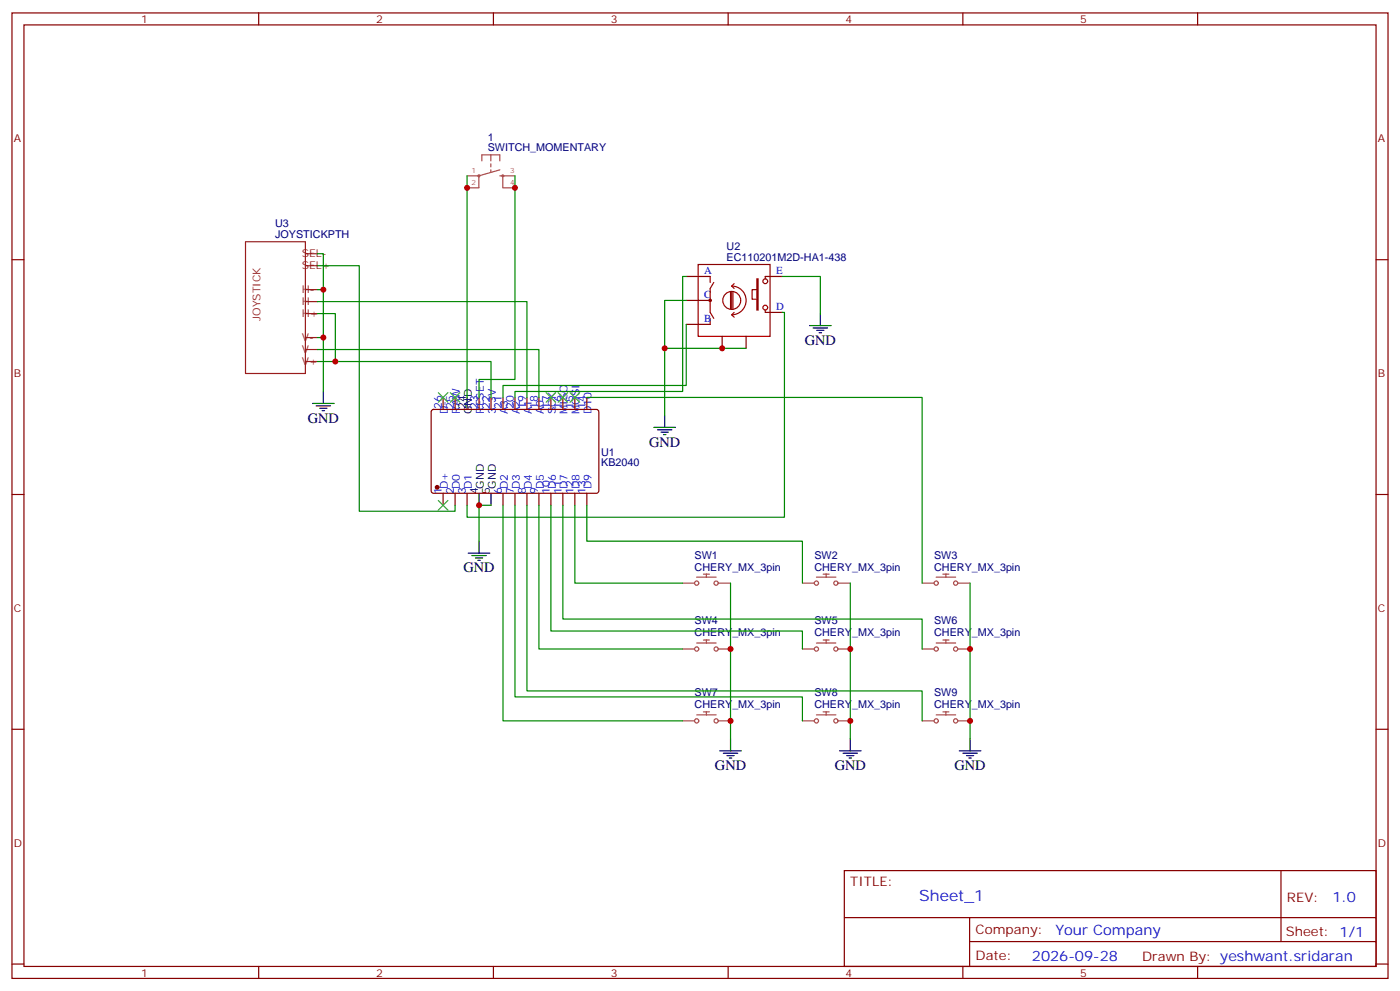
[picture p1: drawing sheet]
<svg xmlns="http://www.w3.org/2000/svg" width="412mm" height="292mm" viewBox="0 0 412 292" stroke-linecap="round" stroke-linejoin="round" font-family="sans-serif">
<g fill="none" stroke="#870000" stroke-width=".35">
<path d="M3.5 3.8h405.4v284.3h-405.4zM7.1 7.3h398.2v277.3h-398.2zM76.2 3.8v3.5M145.3 3.8v3.5M214.5 3.8v3.5M283.6 3.8v3.5M352.8 3.8v3.5M3.5 76.5h3.6M405.3 76.5h3.6M202.1 81.4h7.1M202.1 88.5h7.1M202.1 95.5h7.1"/>
<path d="M212.7 99.1v3.5M219.8 99.1v3.5M226.8 92h3.6M226.8 81.4h3.6M130.5 117.1v3.5M134.1 117.1v3.5M141.1 117.1v3.5M144.6 117.1v3.5M148.2 117.1v3.5M151.7 117.1v3.5M155.2 117.1v3.5M158.7 117.1v3.5"/>
<path d="M162.3 117.1v3.5M165.8 117.1v3.5M169.3 117.1v3.5M172.9 117.1v3.5M127.2 120.8l.5-.2h48.3l.4 .7-.1 23.5-.6 .5-48.3-.1-.4-.6v-23.3zM3.5 145.6h3.6M130.5 145.3v3.5M134.1 145.3v3.5M137.6 145.3v3.5M148.2 145.3v3.5M151.7 145.3v3.5M155.2 145.3v3.5"/>
<path d="M158.7 145.3v3.5M162.3 145.3v3.5M165.8 145.3v3.5M169.3 145.3v3.5M172.9 145.3v3.5M405.3 145.6h3.6M3.5 214.8h3.6M405.3 214.8h3.6M248.7 256.4h156.6v28.2h-156.6zM377.3 256.4v20.9M248.7 270.2h156.5M285.6 277.3h119.6"/>
<path d="M285.6 270.2v14.2M3.5 283.9h3.6M76.2 284.6v3.5M145.3 284.6v3.5M214.5 284.6v3.5M283.6 284.6v3.5M352.8 284.6v3.5M405.3 283.9h3.6"/>
</g>
<g fill="none" stroke="#000" stroke-width=".35">
<path d="M238.5 95.9h6.3M239.5 96.6h4.3M240.6 97.3h2.1M241.3 98h.7M241.7 92.4v3.5M92.1 118.8h6.3M93.1 119.5h4.3M95.2 115.3v3.5M137.6 117.1v3.5M94.2 120.2h2.1M94.9 120.9h.7M192.6 125.9h6.4"/>
<path d="M193.7 126.6h4.2M194.7 127.3h2.1M195.4 128h.7M195.8 122.3v3.6M141.1 145.3v3.5M141.1 159.4v3.5M144.6 145.3v3.5M137.9 162.9h6.4M139 163.6h4.2M140.1 164.3h2.1M140.8 165h.7M215.2 217.6v3.5"/>
<path d="M250.5 217.6v3.5M285.8 217.6v3.5M212 221.1h6.4M213.1 221.8h4.2M214.1 222.5h2.2M214.8 223.2h.7M247.3 221.1h6.3M248.4 221.8h4.2M249.4 222.5h2.1M250.1 223.2h.7M282.6 221.1h6.3M283.6 221.8h4.3"/>
<path d="M284.7 222.5h2.1M285.4 223.2h.7"/>
</g>
<circle cx="128.8" cy="143.5" r=".53" fill="#870000" stroke="#870000" stroke-width=".35"/>
<g fill="none" stroke="#a64a4a" stroke-width=".35">
<path d="M137.6 51.8h3.5M141.1 51.8v3.5h-3.5M141.9 47.4v-1.8h5.3v1.8M144.6 45.6v1.8M144.6 48.3v.8M144.6 50v.7M147.2 51.8h.9v3.5M147.2 50l-6.1 1.8M148.2 51.8h3.5M148.2 55.3h3.5M201.1 171.7h3.5M205.2 170h5.8"/>
<path d="M207.2 169.1h1.8M208.1 169.1v.9M211.7 171.7h3.5M236.4 171.7h3.4M240.5 170h5.7M242.5 169.1h1.7M243.4 169.1v.9M247 171.7h3.5M271.6 171.7h3.5M275.8 170h5.7M277.8 169.1h1.7M278.6 169.1v.9"/>
<path d="M282.3 171.7h3.5M201.1 191.1h3.5M205.2 189.4h5.8M205.8 191.1a.62 .62 0 0 0-.8-.5 .62 .62 0 0 0-.2 1 .62 .62 0 0 0 1-.2v-.3M207.2 188.5h1.8M208.1 188.5v.9M211.6 191.1a.62 .62 0 0 0-.9-.5 .62 .62 0 0 0-.2 1 .62 .62 0 0 0 1-.2l.1-.3M211.7 191.1h3.5M236.4 191.1h3.4M240.5 189.4h5.7M241.1 191.1a.62 .62 0 0 0-.8-.5 .62 .62 0 0 0-.2 1 .62 .62 0 0 0 1-.2v-.3M242.5 188.5h1.7"/>
<path d="M243.4 188.5v.9M246.9 191.1a.62 .62 0 0 0-.9-.5 .62 .62 0 0 0-.2 1 .62 .62 0 0 0 1-.2l.1-.3M247 191.1h3.5M271.6 191.1h3.5M275.8 189.4h5.7M276.4 191.1a.62 .62 0 0 0-.9-.5 .62 .62 0 0 0-.2 1 .62 .62 0 0 0 1-.2l.1-.3M277.8 188.5h1.7M278.6 188.5v.9M282.1 191.1a.62 .62 0 0 0-.8-.5 .62 .62 0 0 0-.2 1 .62 .62 0 0 0 1-.2v-.3M282.3 191.1h3.5M201.1 212.3h3.5M205.2 210.5h5.8"/>
<path d="M207.2 209.7h1.8M208.1 209.7v.8M211.7 212.3h3.5M236.4 212.3h3.4M240.5 210.5h5.7M242.5 209.7h1.7M243.4 209.7v.8M247 212.3h3.5M271.6 212.3h3.5M275.8 210.5h5.7M277.8 209.7h1.7M278.6 209.7v.8"/>
<path d="M282.3 212.3h3.5"/>
<circle cx="205.2" cy="171.7" r=".62"/>
<circle cx="210.9" cy="171.7" r=".62"/>
<circle cx="240.5" cy="171.7" r=".62"/>
<circle cx="246.2" cy="171.7" r=".62"/>
<circle cx="275.8" cy="171.7" r=".62"/>
<circle cx="281.5" cy="171.7" r=".62"/>
<circle cx="205.2" cy="212.3" r=".62"/>
<circle cx="210.9" cy="212.3" r=".62"/>
<circle cx="240.5" cy="212.3" r=".62"/>
<circle cx="246.2" cy="212.3" r=".62"/>
<circle cx="275.8" cy="212.3" r=".62"/>
<circle cx="281.5" cy="212.3" r=".62"/>
</g>
<g fill="none" stroke="#a64a4a" stroke-width=".56">
<circle cx="141.1" cy="51.8" r=".18"/>
<circle cx="148.1" cy="51.8" r=".18"/>
</g>
<g fill="none" stroke="#008700" stroke-width=".35">
<path d="M137.6 51.8v65.3M151.7 51.8v60h-10.6v5.3M93.5 74.7h1.7v40.6M93.5 78.2h12.3v72.4h28.3v-1.8M93.5 88.8h61.7v28.3M93.5 92.4h5.3v14.1M93.5 85.3h1.7M93.5 99.4h1.7M202.1 88.5h-6.3v33.8M202.1 95.5v18h-53.9v3.6M202.1 81.4h-1v33.9h-49.4v1.8M230.4 92h.7v60.3h-93.5v-3.5"/>
<path d="M230.4 81.4h11.3v11M93.5 102.9h65.2v14.2M93.5 106.5h51.1v10.6M172.9 117.1h98.7v54.6M195.8 102.6h24M144.6 148.8h-3.5v10.6M148.2 148.8v63.5h52.9M151.7 148.8v56.4h84.7v7.1M155.2 148.8v54.7h116.4v8.8M158.7 148.8v42.3h42.4M162.3 148.8v37h74.1v5.3M165.8 148.8v33.5h105.8v8.8"/>
<path d="M169.3 148.8v22.9h31.8M172.9 148.8v10.6h63.5v12.3M215.2 171.7v45.9M250.5 171.7v45.9M285.8 171.7v45.9"/>
</g>
<path d="M129.1 115.6l2.8 2.9M131.9 115.6l-2.8 2.9M132.6 115.6l2.9 2.9M135.5 115.6l-2.9 2.9M160.9 115.6l2.8 2.9M163.7 115.6l-2.8 2.9M164.4 115.6l2.8 2.9M167.2 115.6l-2.8 2.9M167.9 115.6l2.8 2.9M170.7 115.6l-2.8 2.9M129.1 147.4l2.8 2.8M131.9 147.4l-2.8 2.8" fill="none" stroke="#3c3" stroke-width=".35"/>
<g fill="none" stroke="#a10000" stroke-width=".35">
<path d="M205.7 77.9h21.1v21.2h-21.1zM209.2 81.4v1.8M209.2 93.8v1.7M209.5 88.5a.35 .35 0 0 0-.4-.4 .35 .35 0 0 0-.2 .6 .35 .35 0 0 0 .6 0v-.2M210.3 83.2l-1.1 1.7v7.1l1.1 1.8M215.2 86v4.9M215.5 84.2a4.2 4.2 0 0 1 4.3 4.3 4.2 4.2 0 0 1-4.3 4.2M215.5 84.2l.8 .7M215.5 86v4.9M215.5 92.7l.8 .7M215.9 86v4.9M216.3 83.5l-.8 .7"/>
<path d="M216.3 92l-.8 .7M218.2 88.5a2.65 2.65 0 0 0-3.8-2.4 2.65 2.65 0 0 0-.6 4.4 2.65 2.65 0 0 0 4.3-1.3l.1-.6M223 82.1h.3v9.2h-.3zM223 85.3h-1.5v2.8h1.5M225.4 91.3v.7h1.4M226.8 81.4h-1.4v.7"/>
<circle cx="225.4" cy="82.8" r=".71"/>
<circle cx="225.4" cy="90.6" r=".71"/>
</g>
<path d="M72.3 71.2h17.7v38.8h-17.7zM90 78.2h3.5M90 74.7h3.5M90 99.4h3.5M90 92.4h3.5M90 88.8h3.5M90 85.3h3.5M90 106.5h3.5M90 102.9h3.5" fill="none" stroke="#8c2424" stroke-width=".35"/>
<g fill="#c00">
<circle cx="215.2" cy="191.1" r=".88"/>
<circle cx="215.2" cy="212.3" r=".88"/>
<circle cx="250.5" cy="191.1" r=".88"/>
<circle cx="250.5" cy="212.3" r=".88"/>
<circle cx="285.8" cy="191.1" r=".88"/>
<circle cx="285.8" cy="212.3" r=".88"/>
<circle cx="141.1" cy="148.8" r=".88"/>
<circle cx="137.6" cy="55.3" r=".88"/>
<circle cx="151.7" cy="55.3" r=".88"/>
<circle cx="98.8" cy="106.5" r=".88"/>
<circle cx="95.3" cy="85.3" r=".88"/>
<circle cx="95.3" cy="99.4" r=".88"/>
<circle cx="195.8" cy="102.6" r=".88"/>
<circle cx="212.7" cy="102.6" r=".88"/>
</g>
<text font-size="4.6" fill="#00f" x="270.8" y="265.4">Sheet_1</text>
<g font-size="4.2">
<text x="237.1" y="101.5">GND</text>
<text x="90.7" y="124.5">GND</text>
<text x="191.2" y="131.5">GND</text>
<text x="136.5" y="168.6">GND</text>
<text x="210.6" y="226.8">GND</text>
<text x="245.9" y="226.8">GND</text>
<text x="281.2" y="226.8">GND</text>
</g>
<g font-size="4.2" fill="#00f">
<text x="392.5" y="265.7">1.0</text>
<text x="310.9" y="275.2">Your Company</text>
<text x="304" y="283">2026-09-28</text>
</g>
<g font-size="3.9" fill="#800">
<text x="250.5" y="261">TITLE:</text>
<text x="379.1" y="265.7">REV:</text>
<text x="287.4" y="275.2">Company:</text>
<text x="378.7" y="275.8">Sheet: 1/1</text>
<text x="287.4" y="282.9">Date:</text>
<text x="336.4" y="282.9">Drawn By: yeshwant.sridaran</text>
</g>
<g font-size="3.2" fill="#800">
<text x="41.6" y="6.8">1</text>
<text x="110.8" y="6.8">2</text>
<text x="179.9" y="6.8">3</text>
<text x="249.1" y="6.8">4</text>
<text x="318.2" y="6.8">5</text>
<text x="4.1" y="41.9">A</text>
<text x="405.9" y="41.9">A</text>
<text x="4.1" y="111.1">B</text>
<text x="405.9" y="111.1">B</text>
<text x="4.1" y="180.2">C</text>
<text x="405.9" y="180.2">C</text>
<text x="4.1" y="249.3">D</text>
<text x="405.9" y="249.3">D</text>
<text x="41.6" y="287.6">1</text>
<text x="110.8" y="287.6">2</text>
<text x="179.9" y="287.6">3</text>
<text x="249.1" y="287.6">4</text>
<text x="318.2" y="287.6">5</text>
</g>
<g font-size="3.2" fill="#000080">
<text x="143.7" y="41.4">1</text>
<text x="143.7" y="44.6">SWITCH_MOMENTARY</text>
<text x="81.1" y="70.1">JOYSTICKPTH</text>
<text x="81.1" y="67">U3</text>
<text x="214" y="76.8">EC110201M2D-HA1-438</text>
<text x="214" y="73.7">U2</text>
<text x="177.1" y="137.3">KB2040</text>
<text x="177.1" y="134.2">U1</text>
<text x="204.6" y="164.5">SW1</text>
<text x="239.9" y="164.5">SW2</text>
<text x="275.2" y="164.5">SW3</text>
<text x="204.6" y="168">CHERY_MX_3pin</text>
<text x="239.9" y="168">CHERY_MX_3pin</text>
<text x="275.2" y="168">CHERY_MX_3pin</text>
<text x="204.6" y="183.9">SW4</text>
<text x="239.9" y="183.9">SW5</text>
<text x="275.2" y="183.9">SW6</text>
<text x="204.6" y="187.4">CHERY_MX_3pin</text>
<text x="239.9" y="187.4">CHERY_MX_3pin</text>
<text x="275.2" y="187.4">CHERY_MX_3pin</text>
<text x="204.6" y="208.6">CHERY_MX_3pin</text>
<text x="204.6" y="205.1">SW7</text>
<text x="239.9" y="208.6">CHERY_MX_3pin</text>
<text x="239.9" y="205.1">SW8</text>
<text x="275.2" y="208.6">CHERY_MX_3pin</text>
<text x="275.2" y="205.1">SW9</text>
</g>
<g font-size="3.2" fill="#8d2323">
<text x="88.9" y="75.8">SEL-</text>
<text x="88.9" y="79.3">SEL+</text>
<text x="88.9" y="89.9">H</text>
<text x="88.9" y="86.4">H-</text>
<text x="76.7" y="94.4" transform="rotate(-90 76.7 94.4)">JOYSTICK</text>
<text x="88.9" y="93.4">H+</text>
<text x="88.9" y="100.5">V-</text>
<text x="88.9" y="107.5">V+</text>
<text x="88.9" y="104">V</text>
</g>
<g font-size="3.2" fill="#00f">
<text x="207.4" y="80.7">A</text>
<text x="228.6" y="80.7">E</text>
<text x="207.4" y="87.8">C</text>
<text x="207.4" y="94.8">B</text>
<text x="228.6" y="91.3">D</text>
<text x="130.2" y="120.4" transform="rotate(-90 130.2 120.4)">26</text>
<text x="131.9" y="121.9" transform="rotate(-90 131.9 121.9)">D-</text>
<text x="133.7" y="120.4" transform="rotate(-90 133.7 120.4)">25</text>
<text x="135.5" y="121.9" transform="rotate(-90 135.5 121.9)">RAW</text>
<text x="140.8" y="120.4" transform="rotate(-90 140.8 120.4)">23</text>
<text x="142.5" y="121.9" transform="rotate(-90 142.5 121.9)">RESET</text>
<text x="144.3" y="120.4" transform="rotate(-90 144.3 120.4)">22</text>
<text x="146" y="121.9" transform="rotate(-90 146 121.9)">3.3V</text>
<text x="147.8" y="120.4" transform="rotate(-90 147.8 120.4)">21</text>
<text x="149.6" y="121.9" transform="rotate(-90 149.6 121.9)">A3</text>
<text x="151.3" y="120.4" transform="rotate(-90 151.3 120.4)">20</text>
<text x="153.1" y="121.9" transform="rotate(-90 153.1 121.9)">A2</text>
<text x="154.9" y="120.4" transform="rotate(-90 154.9 120.4)">19</text>
<text x="156.6" y="121.9" transform="rotate(-90 156.6 121.9)">A1</text>
<text x="158.4" y="120.4" transform="rotate(-90 158.4 120.4)">18</text>
<text x="160.2" y="121.9" transform="rotate(-90 160.2 121.9)">A0</text>
<text x="161.9" y="120.4" transform="rotate(-90 161.9 120.4)">17</text>
<text x="163.7" y="121.9" transform="rotate(-90 163.7 121.9)">SCK</text>
<text x="165.5" y="120.4" transform="rotate(-90 165.5 120.4)">16</text>
<text x="167.2" y="121.9" transform="rotate(-90 167.2 121.9)">MISO</text>
<text x="169" y="120.4" transform="rotate(-90 169 120.4)">15</text>
<text x="170.7" y="121.9" transform="rotate(-90 170.7 121.9)">MOSI</text>
<text x="172.5" y="120.4" transform="rotate(-90 172.5 120.4)">14</text>
<text x="174.3" y="121.9" transform="rotate(-90 174.3 121.9)">D10</text>
<text x="131.9" y="144" transform="rotate(-90 131.9 144)">D+</text>
<text x="135.5" y="144" transform="rotate(-90 135.5 144)">D0</text>
<text x="139" y="144" transform="rotate(-90 139 144)">D1</text>
<text x="149.6" y="144" transform="rotate(-90 149.6 144)">D2</text>
<text x="153.1" y="144" transform="rotate(-90 153.1 144)">D3</text>
<text x="156.6" y="144" transform="rotate(-90 156.6 144)">D4</text>
<text x="160.2" y="144" transform="rotate(-90 160.2 144)">D5</text>
<text x="163.7" y="144" transform="rotate(-90 163.7 144)">D6</text>
<text x="167.2" y="144" transform="rotate(-90 167.2 144)">D7</text>
<text x="170.7" y="144" transform="rotate(-90 170.7 144)">D8</text>
<text x="174.3" y="144" transform="rotate(-90 174.3 144)">D9</text>
<text x="130.2" y="145.5" transform="rotate(-90 130.2 145.5)">1</text>
<text x="133.7" y="145.5" transform="rotate(-90 133.7 145.5)">2</text>
<text x="137.2" y="145.5" transform="rotate(-90 137.2 145.5)">3</text>
<text x="147.8" y="145.5" transform="rotate(-90 147.8 145.5)">6</text>
<text x="151.3" y="145.5" transform="rotate(-90 151.3 145.5)">7</text>
<text x="154.9" y="145.5" transform="rotate(-90 154.9 145.5)">8</text>
<text x="158.4" y="145.5" transform="rotate(-90 158.4 145.5)">9</text>
<text x="161.9" y="145.5" transform="rotate(-90 161.9 145.5)">10</text>
<text x="165.5" y="145.5" transform="rotate(-90 165.5 145.5)">11</text>
<text x="169" y="145.5" transform="rotate(-90 169 145.5)">12</text>
<text x="172.5" y="145.5" transform="rotate(-90 172.5 145.5)">13</text>
</g>
<g font-size="3.2">
<text x="137.2" y="120.4" transform="rotate(-90 137.2 120.4)">24</text>
<text x="139" y="121.9" transform="rotate(-90 139 121.9)">GND</text>
<text x="142.5" y="144" transform="rotate(-90 142.5 144)">GND</text>
<text x="146" y="144" transform="rotate(-90 146 144)">GND</text>
<text x="140.8" y="145.5" transform="rotate(-90 140.8 145.5)">4</text>
<text x="144.3" y="145.5" transform="rotate(-90 144.3 145.5)">5</text>
</g>
<g font-size="2.1" fill="#a54b4b">
<text x="138.9" y="51.1">1</text>
<text x="150.3" y="51.1">3</text>
<text x="138.9" y="54.6">2</text>
<text x="150.3" y="54.6">4</text>
</g>
</svg>
